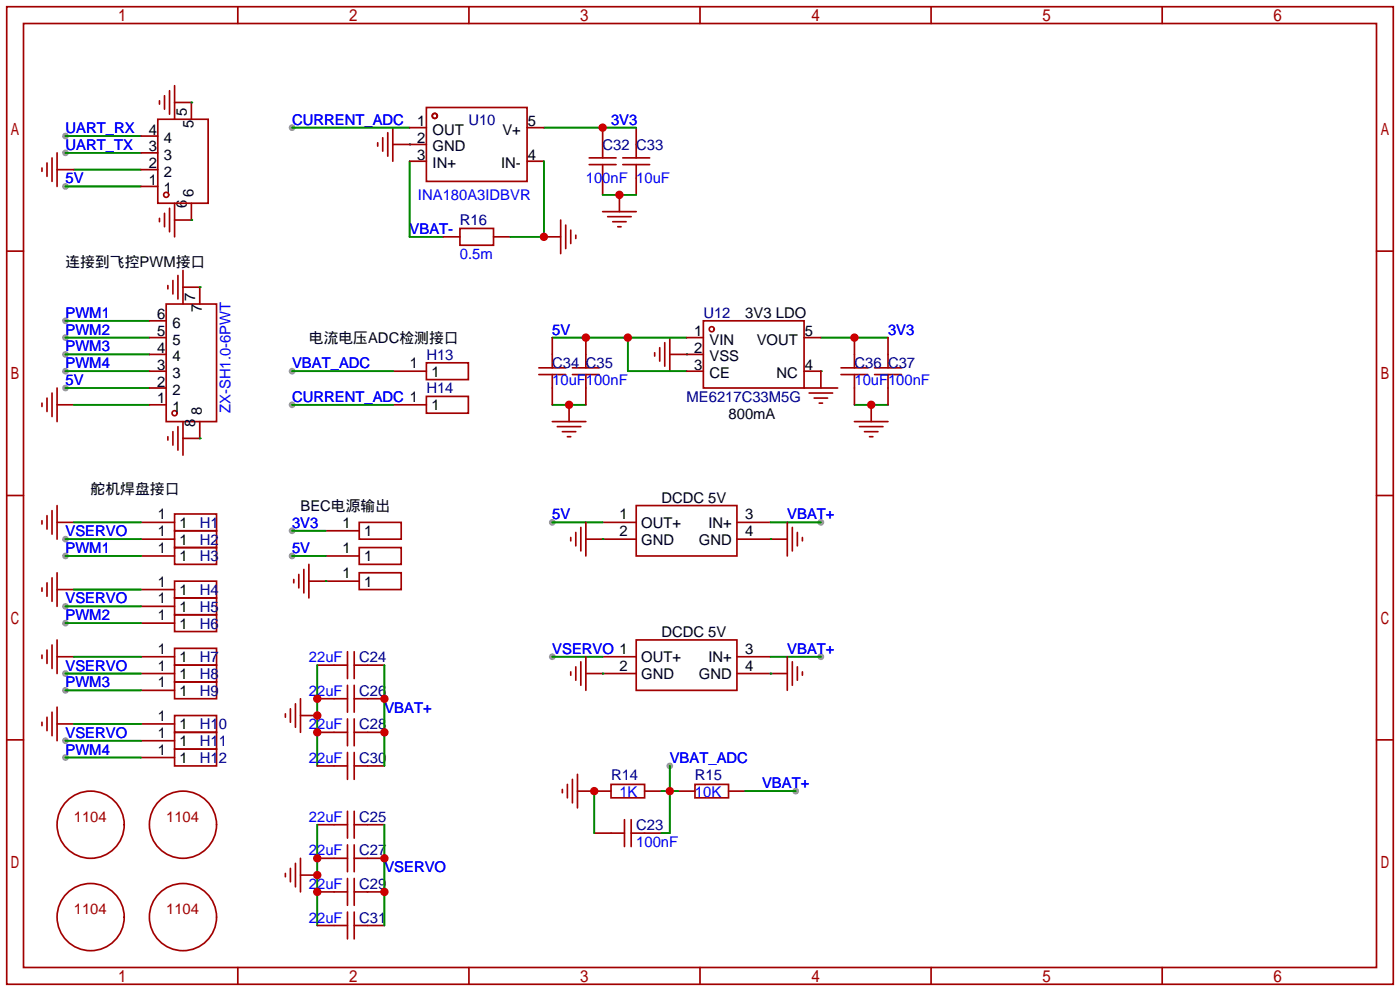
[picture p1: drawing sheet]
<svg xmlns="http://www.w3.org/2000/svg" width="212mm" height="150mm" viewBox="0 0 212 150" stroke-linecap="round" stroke-linejoin="round" font-family="sans-serif">
<g fill="#999">
<circle cx="9.9" cy="81.5" r=".51"/>
<circle cx="9.9" cy="84.1" r=".51"/>
<circle cx="9.9" cy="91.7" r=".51"/>
<circle cx="9.9" cy="94.2" r=".51"/>
<circle cx="9.9" cy="101.9" r=".51"/>
<circle cx="9.9" cy="104.4" r=".51"/>
<circle cx="9.9" cy="112" r=".51"/>
<circle cx="9.9" cy="114.6" r=".51"/>
<circle cx="9.9" cy="56.1" r=".51"/>
<circle cx="9.9" cy="53.6" r=".51"/>
<circle cx="9.9" cy="51.1" r=".51"/>
<circle cx="9.9" cy="48.5" r=".51"/>
<circle cx="9.9" cy="58.7" r=".51"/>
<circle cx="101.3" cy="115.8" r=".51"/>
<circle cx="120.4" cy="119.6" r=".51"/>
<circle cx="44.2" cy="19.3" r=".51"/>
<circle cx="9.9" cy="28.2" r=".51"/>
<circle cx="9.9" cy="23.1" r=".51"/>
<circle cx="9.9" cy="20.6" r=".51"/>
<circle cx="44.2" cy="56.1" r=".51"/>
<circle cx="44.2" cy="61.2" r=".51"/>
<circle cx="44.2" cy="80.3" r=".51"/>
<circle cx="44.2" cy="84.1" r=".51"/>
<circle cx="83.6" cy="79" r=".51"/>
<circle cx="83.6" cy="99.3" r=".51"/>
<circle cx="124.2" cy="79" r=".51"/>
<circle cx="124.2" cy="99.3" r=".51"/>
</g>
<g fill="none" stroke="#a10000" stroke-width=".25">
<path d="M1 1h209.8v147.8h-209.8zM3.6 3.6h204.7v142.7h-204.7zM23.9 18h7.6v12.7h-7.6zM24.1 15.2v.5M24.9 14.5v2M25.7 13.7v3.6M26.4 13v5M26.4 15.5h2.6v2.5M36 1v2.6M59.4 19.3v5.1M62 19.3h2.5M64.5 16.3h15.3v11.1h-15.3z"/>
<path d="M71 1v2.6M79.8 19.3h2.5M91.2 19.3v4.6M96.3 19.3v4.6M105.9 1v2.6M140.9 1v2.6M175.9 1v2.6M1 38h2.6M6.3 25.4v.5M7.1 24.6v2.1M7.9 23.9v3.5M8.6 23.1v5.1"/>
<path d="M8.6 25.7h2.6M21.3 25.7h2.6M21.3 20.6h2.6M21.3 23.1h2.6M21.3 28.2h2.6M24.1 33v.5M24.9 32.3v2M25.7 31.5v3.6M26.4 30.7v5.1M29 30.7v2.6h-2.6M57.1 21.6v.5M57.9 20.8v2.1"/>
<path d="M58.7 20.1v3.5M59.4 21.8h5.1M62 24.4h2.5M67.1 35.8h2.5M69.6 34.5h5.1v2.6h-5.1zM74.7 35.8h2.5M79.8 24.4h2.5M82.3 35.8h2.5M84.8 33.3v5.1M85.6 34v3.6M86.4 34.8v2M87.1 35.6v.5"/>
<path d="M89.2 24.9h4M89.2 23.9h4M91.2 32h5.1M91.2 24.9v4.6M91.9 32.8h3.6M92.7 33.5h2M93.5 34.3h.5M93.7 29.5v2.5M94.2 24.9h4.1M94.2 23.9h4.1M96.3 24.9v4.6M208.3 38h2.5"/>
<path d="M7.9 59.4v3.6M8.6 58.7v5.1M22.6 53.6h2.5M22.6 58.7h2.5M22.6 51.1h2.5M22.6 56.1h2.5M22.6 48.5h2.5M25.1 46h7.7v17.8h-7.7zM25.4 43.2v.5M26.2 42.4v2M26.9 41.7v3.5M27.7 43.4h2.5v2.6"/>
<path d="M27.7 40.9v5.1M59.4 56.1h5.1M64.5 54.9h6.4v2.5h-6.4zM64.5 59.9h6.4v2.6h-6.4zM81.5 56.6h4.1M81.5 55.6h4.1M83.6 51.1v4.5M83.6 56.6v4.6M86.6 56.6h4.1M86.6 55.6h4.1M88.6 51.1v4.5M88.6 56.6v4.6"/>
<path d="M99.1 53.3v.5M99.8 52.6v2M100.6 51.8v3.6M101.3 53.6h5.1M101.3 51.1v5M103.9 51.1h2.5M103.9 56.1h2.5M106.4 48.5h15.3v10.2h-15.3zM121.7 56.1h2.5v2.6M121.7 58.7h5M121.7 51.1h2.5M122.4 59.4h3.6"/>
<path d="M127.3 56.6h4M127.3 55.6h4M129.3 51.1v4.5M129.3 56.6v4.6M132.3 56.6h4.1M132.3 55.6h4.1M134.4 51.1v4.5M134.4 56.6v4.6M1 74.9h2.6M6.3 61v.5M6.3 78.7v.5M7.1 60.2v2"/>
<path d="M7.1 78v2M7.9 77.2v3.6M8.6 79h2.6M8.6 76.5v5M8.6 61.2h2.6M21.3 79h5.1M22.6 61.2h2.5M25.4 66v.5M26.2 65.3v2M26.4 77.7h6.4v2.6h-6.4zM26.9 64.5v3.6M27.7 63.8v5"/>
<path d="M30.2 63.8v2.5h-2.5M54.4 79h6.3v2.5h-6.3zM59.4 61.2h5.1M83.6 63.8h5M84.3 64.5h3.6M85.1 65.3h2M85.9 66h.5M86.1 61.2v2.6M87.9 79.8v3.5M88.6 79v5.1M91.2 79h5.1M96.3 76.5h15.2v7.6h-15.2z"/>
<path d="M111.5 79h5.1M119.1 79v5.1M119.9 79.8v3.5M123.2 60.2h2M124 61h.5M129.3 63.8h5.1M130 64.5h3.6M130.8 65.3h2M131.6 66h.5M131.8 61.2v2.6M208.3 74.9h2.5M6.3 88.9v.5"/>
<path d="M6.3 99.1v.5M7.1 88.1v2.1M7.1 98.3v2M7.9 87.4v3.5M7.9 97.5v3.6M8.6 86.6v5.1M8.6 96.8v5.1M8.6 89.2h2.6M8.6 99.3h2.6M21.3 81.5h5.1M21.3 84.1h5.1M21.3 89.2h5.1"/>
<path d="M21.3 91.7h5.1M21.3 94.2h5.1M21.3 99.3h5.1M26.4 80.3h6.4v2.5h-6.4zM26.4 82.8h6.4v2.5h-6.4zM26.4 87.9h6.4v2.5h-6.4zM26.4 90.4h6.4v2.6h-6.4zM26.4 93h6.4v2.5h-6.4zM26.4 98h6.4v2.6h-6.4zM44.4 87.6v.5M45.2 86.9v2M46 86.1v3.6"/>
<path d="M46.7 87.9h7.7M46.7 85.3v5.1M49.3 84.1h5.1M49.3 80.3h5.1M52.6 98.6v4M53.6 98.6v4M54.4 82.8h6.3v2.5h-6.3zM54.4 86.6h6.3v2.6h-6.3zM86.4 81.3v.5M87.1 80.5v2M88.6 81.5h7.7M88.6 99.3v5.1"/>
<path d="M91.2 99.3h5.1M96.3 96.8h15.2v7.6h-15.2zM111.5 81.5h7.6M111.5 99.3h5.1M119.1 99.3v5.1M120.6 80.5v2M121.4 81.3v.5M1 111.9h2.6M6.3 109.2v.5M7.1 108.5v2M7.9 107.7v3.6M8.6 106.9v5.1"/>
<path d="M8.6 109.5h2.6M21.3 101.9h5.1M21.3 104.4h5.1M21.3 109.5h5.1M21.3 112h5.1M21.3 114.6h5.1M26.4 100.6h6.4v2.5h-6.4zM26.4 103.1h6.4v2.6h-6.4zM26.4 108.2h6.4v2.5h-6.4zM26.4 110.7h6.4v2.6h-6.4zM26.4 113.3h6.4v2.5h-6.4zM43.2 107.9v.6"/>
<path d="M43.9 107.2v2M44.7 106.4v3.6M45.5 108.2h2.5M45.5 105.7v5M48 100.6h4.6M48 105.7h4.6M48 110.7h4.6M48 115.8h4.6M52.6 103.6v4.1M52.6 108.7v4.1M52.6 113.8v4.1M53.6 100.6h4.6"/>
<path d="M53.6 103.6v4.1M53.6 108.7v4.1M53.6 113.8v4.1M53.6 105.7h4.6M53.6 110.7h4.6M53.6 115.8h4.6M85.1 119.4v.5M85.9 118.6v2M86.4 101.6v.5M86.6 117.9v3.5M87.1 100.8v2.1M87.4 119.6h5.1"/>
<path d="M87.4 117.1v5.1M87.9 100.1v3.5M88.6 101.9h7.7M92.5 118.6h5v2h-5zM97.5 119.6h2.6M102.6 119.6h2.6M105.2 118.6h5v2h-5zM110.2 119.6h2.6M111.5 101.9h7.6M119.9 100.1v3.5M120.6 100.8v2.1M121.4 101.6v.5"/>
<path d="M208.3 111.9h2.5M43.2 132.1v.5M43.9 131.3v2M44.7 130.6v3.5M45.5 129.8v5.1M45.5 132.3h2.5M48 124.7h4.6M48 129.8h4.6M48 134.9h4.6M48 140h4.6M52.6 122.7v4M52.6 127.8v4"/>
<path d="M52.6 132.8v4.1M52.6 137.9v4.1M53.6 122.7v4M53.6 127.8v4M53.6 132.8v4.1M53.6 137.9v4.1M53.6 124.7h4.6M53.6 129.8h4.6M53.6 134.9h4.6M53.6 140h4.6M89.9 126h4.6M94.5 124v4"/>
<path d="M95.5 126h4.6M95.5 124v4M36 146.3v2.5M71 146.3v2.5M105.9 146.3v2.5M140.9 146.3v2.5M175.9 146.3v2.5"/>
<circle cx="65.8" cy="17.5" r=".38"/>
<circle cx="25.1" cy="29.5" r=".38"/>
<circle cx="107.7" cy="49.8" r=".38"/>
<circle cx="26.4" cy="62.5" r=".38"/>
<circle cx="13.7" cy="138.7" r="5.1"/>
<circle cx="13.7" cy="124.7" r="5.1"/>
<circle cx="27.7" cy="138.7" r="5.1"/>
<circle cx="27.7" cy="124.7" r="5.1"/>
</g>
<g fill="none" stroke="#008700" stroke-width=".25">
<path d="M29 15.5h.1M44.2 19.3h17.8M82.3 19.3h14M9.9 28.2h11.4M9.9 23.1h11.4M9.9 20.6h11.4M11.2 25.7h10.1M29 33.3h.1M62 21.8h.1M62 24.4v11.4h5.1M82.3 24.4v11.4h-5.1M91.2 29.5h5.1"/>
<path d="M9.9 56.1h12.7M9.9 53.6h12.7M9.9 51.1h12.7M9.9 48.5h12.7M9.9 58.7h12.7M30.2 43.4h.1M44.2 56.1h15.2M83.6 51.1h20.3M95 51.1v5h8.9M103.9 53.6h.1M124.2 56.1h.1M124.2 51.1h10.2"/>
<path d="M11.2 79h10.1M11.2 61.2h11.4M30.2 66.3h.1M44.2 61.2h15.2M83.6 79h7.6M83.6 61.2h5M116.6 79h7.6M129.3 61.2h5.1M9.9 81.5h11.4M9.9 84.1h11.4M9.9 91.7h11.4M9.9 94.2h11.4"/>
<path d="M11.2 89.2h10.1M11.2 99.3h10.1M44.2 84.1h5.1M44.2 80.3h5.1M49.3 87.9h.1M83.6 99.3h7.6M91.2 81.5h.1M116.6 81.5h.1M116.6 99.3h7.6M9.9 101.9h11.4M9.9 104.4h11.4M9.9 112h11.4"/>
<path d="M9.9 114.6h11.4M11.2 109.5h10.1M48 100.6v15.2M58.2 100.6v15.2M89.9 119.6v6.4M91.2 101.9h.1M100.1 119.6h2.5M101.3 115.8v10.2h-1.2M112.8 119.6h7.6M116.6 101.9h.1M48 124.7v15.3M58.2 124.7v15.3"/>
</g>
<g fill="#c00">
<circle cx="101.3" cy="119.6" r=".63"/>
<circle cx="89.9" cy="119.6" r=".63"/>
<circle cx="48" cy="105.7" r=".63"/>
<circle cx="48" cy="108.2" r=".63"/>
<circle cx="48" cy="110.7" r=".63"/>
<circle cx="58.2" cy="105.7" r=".63"/>
<circle cx="58.2" cy="110.7" r=".63"/>
<circle cx="48" cy="129.8" r=".63"/>
<circle cx="48" cy="132.3" r=".63"/>
<circle cx="48" cy="134.9" r=".63"/>
<circle cx="58.2" cy="129.8" r=".63"/>
<circle cx="58.2" cy="134.9" r=".63"/>
<circle cx="93.7" cy="29.5" r=".63"/>
<circle cx="91.2" cy="19.3" r=".63"/>
<circle cx="82.3" cy="35.8" r=".63"/>
<circle cx="131.8" cy="61.2" r=".63"/>
<circle cx="129.3" cy="51.1" r=".63"/>
<circle cx="95" cy="51.1" r=".63"/>
<circle cx="88.6" cy="51.1" r=".63"/>
<circle cx="86.1" cy="61.2" r=".63"/>
</g>
<g font-size="2.2">
<text x="28.3" y="17.5" transform="rotate(-90 28.3 17.5)">5</text>
<text x="22.5" y="20.4">4</text>
<text x="22.5" y="22.9">3</text>
<text x="24.8" y="21.6">4</text>
<text x="29.3" y="19.3" transform="rotate(-90 29.3 19.3)">5</text>
<text x="63.1" y="19.1">1</text>
<text x="63.1" y="21.6">2</text>
<text x="65.5" y="20.4">OUT</text>
<text x="65.5" y="22.9">GND</text>
<text x="76" y="20.4">V+</text>
<text x="79.9" y="19.1">5</text>
<text x="22.5" y="25.4">2</text>
<text x="22.5" y="28">1</text>
<text x="24.8" y="24.2">3</text>
<text x="24.8" y="26.7">2</text>
<text x="24.8" y="29.2">1</text>
<text x="29.3" y="29.7" transform="rotate(-90 29.3 29.7)">6</text>
<text x="63.1" y="24.2">3</text>
<text x="65.5" y="25.4">IN+</text>
<text x="75.8" y="25.4">IN-</text>
<text x="79.9" y="24.2">4</text>
<text x="28.3" y="31.5" transform="rotate(-90 28.3 31.5)">6</text>
<text x="9.9" y="40.4">连接到飞控PWM接口</text>
<text x="29.5" y="45.5" transform="rotate(-90 29.5 45.5)">7</text>
<text x="30.5" y="47.2" transform="rotate(-90 30.5 47.2)">7</text>
<text x="23.8" y="53.4">4</text>
<text x="23.8" y="50.8">5</text>
<text x="23.8" y="48.3">6</text>
<text x="26.1" y="52.1">5</text>
<text x="26.1" y="49.6">6</text>
<text x="46.7" y="51.9">电流电压ADC检测接口</text>
<text x="105.1" y="50.8">1</text>
<text x="105.1" y="53.4">2</text>
<text x="107.4" y="52.1">VIN</text>
<text x="112.8" y="48.1">3V3 LDO</text>
<text x="114.5" y="52.1">VOUT</text>
<text x="121.8" y="50.8">5</text>
<text x="23.8" y="58.5">2</text>
<text x="23.8" y="55.9">3</text>
<text x="26.1" y="59.7">2</text>
<text x="26.1" y="57.2">3</text>
<text x="26.1" y="54.6">4</text>
<text x="62" y="55.7">1</text>
<text x="65.3" y="57">1</text>
<text x="105.1" y="55.9">3</text>
<text x="107.4" y="54.6">VSS</text>
<text x="107.4" y="57.2">CE</text>
<text x="117.5" y="57.2">NC</text>
<text x="121.8" y="55.9">4</text>
<text x="23.8" y="61">1</text>
<text x="26.1" y="62.3">1</text>
<text x="29.5" y="64.5" transform="rotate(-90 29.5 64.5)">8</text>
<text x="30.5" y="62.8" transform="rotate(-90 30.5 62.8)">8</text>
<text x="65.3" y="62">1</text>
<text x="110.2" y="63.3">800mA</text>
<text x="13.7" y="74.7">舵机焊盘接口</text>
<text x="45.5" y="77.3">BEC电源输出</text>
<text x="100.1" y="76">DCDC 5V</text>
<text x="23.9" y="78.5">1</text>
<text x="23.9" y="81.1">1</text>
<text x="23.9" y="83.6">1</text>
<text x="27.2" y="79.8">1</text>
<text x="27.2" y="82.4">1</text>
<text x="51.8" y="79.8">1</text>
<text x="51.8" y="83.6">1</text>
<text x="55.1" y="81.1">1</text>
<text x="93.8" y="78.5">1</text>
<text x="93.8" y="81.1">2</text>
<text x="97" y="79.8">OUT+</text>
<text x="97" y="82.4">GND</text>
<text x="105.8" y="82.4">GND</text>
<text x="107.2" y="79.8">IN+</text>
<text x="112.8" y="78.5">3</text>
<text x="112.8" y="81.1">4</text>
<text x="23.9" y="88.7">1</text>
<text x="27.2" y="84.9">1</text>
<text x="27.2" y="90">1</text>
<text x="51.8" y="87.4">1</text>
<text x="55.1" y="84.9">1</text>
<text x="55.1" y="88.7">1</text>
<text x="23.9" y="91.2">1</text>
<text x="23.9" y="93.8">1</text>
<text x="27.2" y="92.5">1</text>
<text x="27.2" y="95.1">1</text>
<text x="23.9" y="98.9">1</text>
<text x="23.9" y="101.4">1</text>
<text x="27.2" y="100.1">1</text>
<text x="93.8" y="101.4">2</text>
<text x="97" y="100.1">OUT+</text>
<text x="100.1" y="96.3">DCDC 5V</text>
<text x="107.2" y="100.1">IN+</text>
<text x="112.8" y="98.9">3</text>
<text x="112.8" y="101.4">4</text>
<text x="23.9" y="103.9">1</text>
<text x="27.2" y="102.7">1</text>
<text x="27.2" y="105.2">1</text>
<text x="97" y="102.7">GND</text>
<text x="105.8" y="102.7">GND</text>
<text x="23.9" y="109">1</text>
<text x="23.9" y="111.6">1</text>
<text x="27.2" y="110.3">1</text>
<text x="27.2" y="112.8">1</text>
<text x="23.9" y="114.1">1</text>
<text x="27.2" y="115.4">1</text>
</g>
<g font-size="2.2" fill="#00f">
<text x="9.9" y="22.7">UART_TX</text>
<text x="9.9" y="20.1">UART_RX</text>
<text x="44.2" y="18.9">CURRENT_ADC</text>
<text x="92.5" y="18.9">3V3</text>
<text x="9.9" y="27.7">5V</text>
<text x="88.6" y="27.7">100nF</text>
<text x="96.3" y="27.7">10uF</text>
<text x="62" y="35.4">VBAT-</text>
<text x="63.2" y="30.3">INA180A3IDBVR</text>
<text x="69.6" y="39.2">0.5m</text>
<text x="9.9" y="53.1">PWM3</text>
<text x="9.9" y="50.6">PWM2</text>
<text x="9.9" y="48.1">PWM1</text>
<text x="83.6" y="50.6">5V</text>
<text x="134.4" y="50.6">3V3</text>
<text x="9.9" y="55.7">PWM4</text>
<text x="9.9" y="58.2">5V</text>
<text x="44.2" y="55.7">VBAT_ADC</text>
<text x="83.6" y="58.2">10uF</text>
<text x="88.6" y="58.2">100nF</text>
<text x="129.3" y="58.2">10uF</text>
<text x="134.4" y="58.2">100nF</text>
<text x="34.9" y="62.5" transform="rotate(-90 34.9 62.5)">ZX-SH1.0-6PWT</text>
<text x="44.2" y="60.8">CURRENT_ADC 1</text>
<text x="9.9" y="81.1">VSERVO</text>
<text x="9.9" y="83.6">PWM1</text>
<text x="44.2" y="79.8">3V3</text>
<text x="44.2" y="83.6">5V</text>
<text x="83.6" y="78.5">5V</text>
<text x="119.1" y="78.5">VBAT+</text>
<text x="9.9" y="91.2">VSERVO</text>
<text x="9.9" y="93.8">PWM2</text>
<text x="9.9" y="101.4">VSERVO</text>
<text x="46.7" y="100.1">22uF</text>
<text x="83.6" y="98.9">VSERVO 1</text>
<text x="119.1" y="98.9">VBAT+</text>
<text x="9.9" y="103.9">PWM3</text>
<text x="46.7" y="105.2">22uF</text>
<text x="58.2" y="107.8">VBAT+</text>
<text x="9.9" y="111.6">VSERVO</text>
<text x="46.7" y="110.3">22uF</text>
<text x="9.9" y="114.1">PWM4</text>
<text x="46.7" y="115.4">22uF</text>
<text x="101.3" y="115.4">VBAT_ADC</text>
<text x="115.3" y="119.2">VBAT+</text>
<text x="46.7" y="124.3">22uF</text>
<text x="93.7" y="120.5">1K</text>
<text x="105.2" y="120.5">10K</text>
<text x="46.7" y="129.3">22uF</text>
<text x="58.2" y="131.9">VSERVO</text>
<text x="96.3" y="128.1">100nF</text>
<text x="46.7" y="134.4">22uF</text>
<text x="46.7" y="139.5">22uF</text>
</g>
<g font-size="2.2" fill="#000080">
<text x="70.9" y="18.9">U10</text>
<text x="91.2" y="22.7">C32</text>
<text x="96.3" y="22.7">C33</text>
<text x="69.6" y="34.1">R16</text>
<text x="106.4" y="48.1">U12</text>
<text x="64.5" y="54.4">H13</text>
<text x="64.5" y="59.5">H14</text>
<text x="83.6" y="55.7">C34 C35</text>
<text x="129.3" y="55.7">C36 C37</text>
<text x="103.9" y="60.8">ME6217C33M5G</text>
<text x="30.2" y="79.8">H1</text>
<text x="30.2" y="82.4">H2</text>
<text x="30.2" y="84.9">H3</text>
<text x="30.2" y="90">H4</text>
<text x="30.2" y="92.5">H5</text>
<text x="30.2" y="95.1">H6</text>
<text x="30.2" y="100.1">H7</text>
<text x="54.4" y="100.1">C24</text>
<text x="30.2" y="102.7">H8</text>
<text x="30.2" y="105.2">H9</text>
<text x="54.4" y="105.2">C26</text>
<text x="30.2" y="110.3">H10</text>
<text x="30.2" y="112.8">H11</text>
<text x="54.4" y="110.3">C28</text>
<text x="30.2" y="115.4">H12</text>
<text x="54.4" y="115.4">C30</text>
<text x="92.5" y="117.9">R14</text>
<text x="105.2" y="117.9">R15</text>
<text x="54.4" y="124.3">C25</text>
<text x="96.3" y="125.5">C23</text>
<text x="54.4" y="129.3">C27</text>
<text x="54.4" y="134.4">C29</text>
<text x="54.4" y="139.5">C31</text>
</g>
<g font-size="2.2" fill="#a00000">
<text x="11.2" y="124.3">1104</text>
<text x="25.1" y="124.3">1104</text>
<text x="11.2" y="138.2">1104</text>
<text x="25.1" y="138.2">1104</text>
</g>
</svg>
